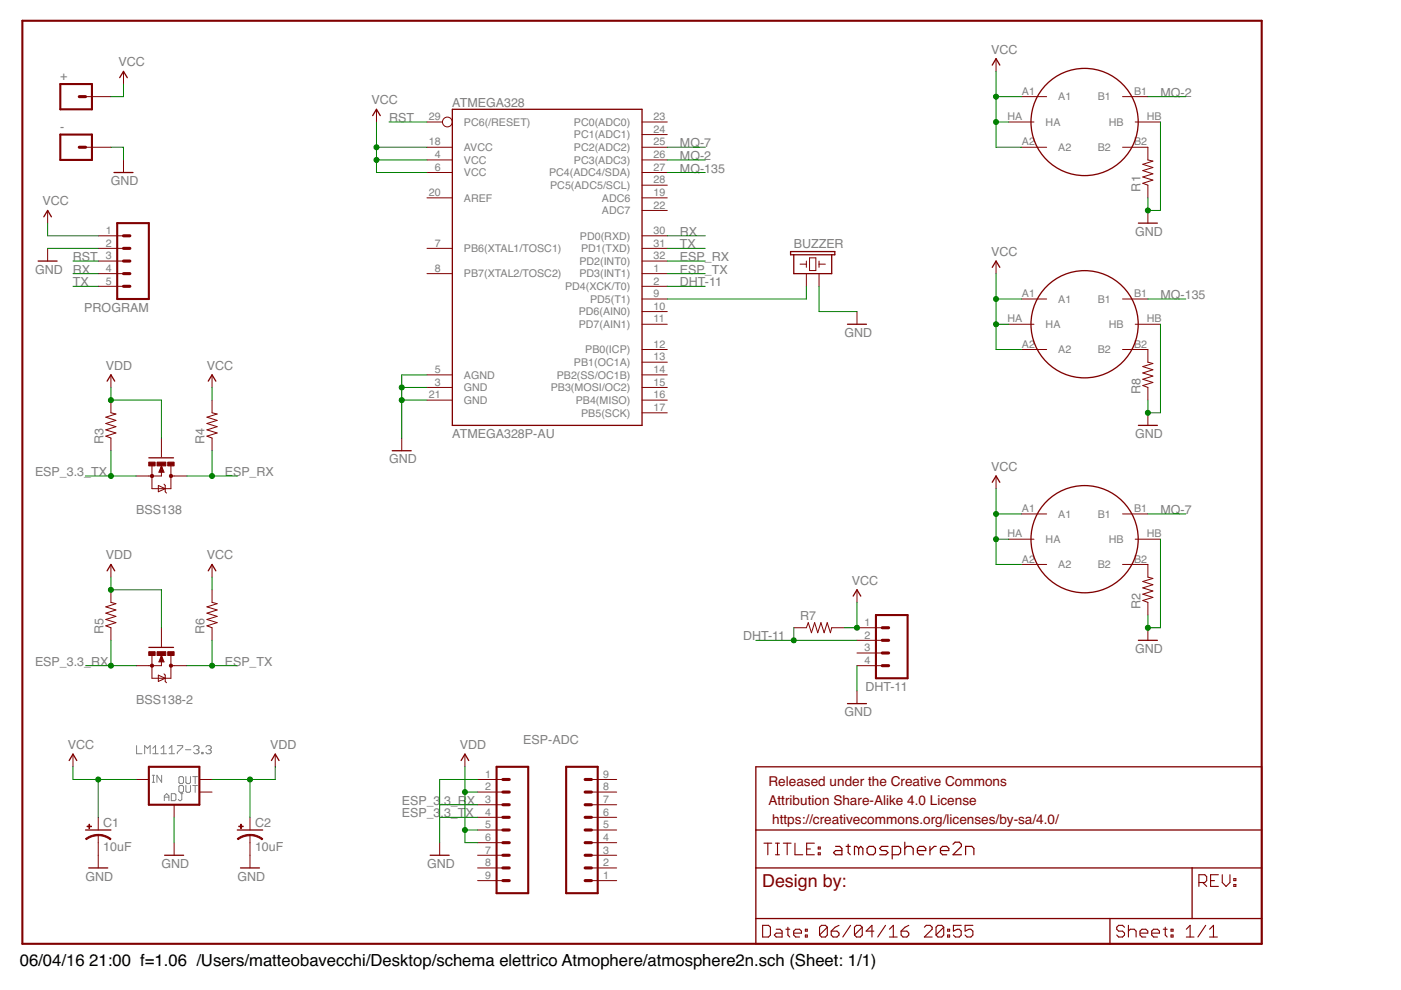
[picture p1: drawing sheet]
<svg xmlns="http://www.w3.org/2000/svg" width="297mm" height="210mm" viewBox="0 0 297 210" stroke-linecap="round" stroke-linejoin="round" font-family="sans-serif">
<g fill="none" stroke="#808080" stroke-width=".21">
<path d="M29 158.1v1.7h1.1M30.7 159.8v-1.7l.6 .6 .5-.6v1.7M32.4 159.8h1.1M32.4 158.7l.6-.6v1.7M34.1 159.8h1.2M34.1 158.7l.6-.6v1.7M35.9 159.8h1.1M35.9 158.7l.5-.6v1.7M37.6 158.1h1.1v.3l-1.1 1.1v.3M39.3 159h1.2M41 158.4l.3-.3h.6l.3 .3v.3l-.3 .3M41.6 159h.3"/>
<path d="M41.9 159l.3 .2v.3l-.3 .3h-.6l-.3-.3M42.8 159.5h.3v.3h-.3zM43.6 158.4l.3-.3h.6l.3 .3v.3l-.3 .3M44.2 159h.3M44.5 159l.3 .2v.3l-.3 .3h-.6l-.3-.3M32.3 165.9h.5M32.3 164.4h.5M32.5 164.4v1.5M34.3 164.4v1.5l-1-1.5v1.5M34.8 169.8v-1l.5-.5 .5 .5v1M34.8 169h1M36.3 168.3h.8l.2 .2v1l-.2 .3h-.8z"/>
<path d="M38.2 166.5h.5l.2 .3v1l-.2 .2h-.5l-.3-.2v-1zM38.2 164.7h.5l.2 .2v1l-.2 .2h-.5l-.3-.2v-1zM38.3 168.3h.5M38.5 168.3v1.2l-.2 .3h-.3l-.2-.3M39.4 166.5v1.3l.2 .2h.5l.3-.2v-1.3M39.4 164.7v1.2l.2 .2h.5l.3-.2v-1.2M40.9 166.5h1M40.9 164.7h1M41.4 164.7v1.4M41.4 166.5v1.5"/>
</g>
<path d="M4.7 4.4h262.8v195.7h-262.8zM12.8 17.8h6.7v5.4h-6.7zM12.8 28.5h6.7v5.4h-6.7zM24.8 47.3h6.8v16.1h-6.8zM185.7 130.4h6.7v13.4h-6.7zM31.6 162.6h10.7v8h-10.7zM105.3 162.6h6.7v26.8h-6.7zM120 162.6h6.7v26.8h-6.7z" fill="none" stroke="#800000" stroke-width=".44"/>
<g fill="none" stroke="#800000" stroke-width=".28">
<path d="M25.4 16.5l.8-1.4 .8 1.4M210.4 13.8l.8-1.4 .8 1.4M24.2 36.6h4M79 24.5l.8-1.3 .8 1.3M95.9 23.2h40.2v67h-40.2zM8.1 55.4h4M9.3 46l.8-1.4 .8 1.4M167.6 53.3h9.4v.7h-9.4zM168.3 54v4h8v-4M210.4 56.7l.8-1.3 .8 1.3M241.4 47.3h4M179.7 68.7h4"/>
<path d="M22.7 80.8l.8-1.3 .8 1.3M31.6 97.1h5.2M44.2 80.8l.8-1.3 .8 1.3M83.2 95.6h4M241.4 90.2h4M210.4 102.3l.8-1.4 .8 1.4M22.7 121l.8-1.3 .8 1.3M31.6 137.3h5.2M44.2 121l.8-1.3 .8 1.3M180.9 126.4l.8-1.3 .8 1.3M241.4 135.8h4M179.7 149.2h4"/>
<path d="M14.7 161.2l.8-1.3 .8 1.3M18.1 176h5.4M50.3 176h5.4M57.6 161.2l.8-1.3 .8 1.3M97.8 161.2l.8-1.3 .8 1.3M160.3 162.6h107.2v37.5h-107.2zM160.3 176h107.2M18.8 184h4M34.9 181.3h4M51 184h4M91.2 181.3h4M160.3 184h107.2"/>
<path d="M160.3 194.8h107.2M235.3 194.8v5.3M252.8 184v10.8"/>
<circle cx="230" cy="25.9" r="11.4"/>
<circle cx="230" cy="68.8" r="11.4"/>
<circle cx="230" cy="114.3" r="11.4"/>
</g>
<g fill="none" stroke="#800000" stroke-width=".23">
<path d="M162 178.8h1.6M162.8 178.8v2.4M164.4 178.8h.8M164.8 178.8v2.4M166.1 178.8h1.6M166.9 178.8v2.4M168.6 178.8v2.4h1.6M172.7 178.8h-1.7v2.4h1.7M173.5 179.6h.4v.4h-.4zM161.7 196.2h1.2l.4 .4v1.6l-.4 .5h-1.2zM164.4 181.2h.8M164.6 197h.8l.4 .4v1.3h-1.2l-.4-.5 .4-.4h1.2"/>
<path d="M166.6 197h.8M167 196.6v1.6l.4 .5M168.3 197.8h1.6v-.4l-.4-.4h-.8l-.4 .4v.8l.4 .5h.8M170.8 198.2h.4v.5h-.4zM170.8 197h.4v.4h-.4zM171 180h.8M173.5 180.8h.4v.4h-.4zM175.4 196.6v1.6l-.4 .5h-.8l-.4-.5M175.4 196.6l-.4-.4h-.8l-.4 .4v1.6M175.4 196.6l-1.6 1.6M176.2 197.4h1.3l.4 .4v.4l-.4 .5h-.9l-.4-.5zM177.9 196.2l-.8 .4-.9 .8"/>
<path d="M180.3 196.2l-1.6 2.5M182.8 196.6v1.6l-.4 .5h-.8l-.4-.5M182.8 196.6l-.4-.4h-.8l-.4 .4v1.6M182.8 196.6l-1.6 1.6M185.3 197.4h-1.7l1.3-1.2v2.5M187.7 196.2l-1.6 2.5M188.6 198.7h1.6M188.6 197l.8-.8v2.5M191.1 197.4h1.2l.4 .4v.4l-.4 .5h-.8l-.4-.5zM192.7 196.2l-.8 .4-.8 .8M196 196.6l.4-.4h.8l.4 .4v.4l-1.6 1.7h1.6M200.1 196.6v1.6l-.4 .5h-.8l-.4-.5"/>
<path d="M200.1 196.6l-.4-.4h-.8l-.4 .4v1.6M200.1 196.6l-1.6 1.6M200.9 198.2h.4v.5h-.4zM200.9 197h.4v.4h-.4zM203.8 196.2h-1.7v1.2l.9-.4h.4l.4 .4v.8l-.4 .5h-.8l-.5-.5M206.3 196.2h-1.7v1.2l.8-.4h.4l.5 .4v.8l-.5 .5h-.8l-.4-.5M238.4 196.6l-.4-.4h-.8l-.4 .4v.4l.4 .4h.8l.4 .4v.4l-.4 .5h-.8l-.4-.5M239.2 197.4l.4-.4h.9l.4 .4v1.3M239.2 196.2v2.5M241.7 197.8h1.7v-.4l-.5-.4h-.8l-.4 .4v.8l.4 .5h.8M244.2 197.8h1.6v-.4l-.4-.4h-.8l-.4 .4v.8l.4 .5h.8M246.6 197h.9"/>
<path d="M247.1 196.6v1.6l.4 .5M248.3 198.2h.4v.5h-.4zM248.3 197h.4v.4h-.4zM251.5 198.7h1.7M251.5 197l.8-.8v2.5M254.2 187.1h1.2l.4-.4v-.8l-.4-.4h-1.2v2.4M255 187.1l.8 .8M255.6 196.2l-1.6 2.5M256.5 198.7h1.6M256.5 197l.8-.8v2.5M256.7 186.7h.8M258.3 185.5h-1.6v2.4h1.6"/>
<path d="M259.1 185.5v1.6l.8 .8 .9-.8v-1.6M261.6 187.5h.4v.4h-.4zM261.6 186.3h.4v.4h-.4z"/>
</g>
<g fill="none" stroke="#800000" stroke-width=".25">
<path d="M177.2 179.5h.9l.4 .4v1.3h-1.3l-.5-.4 .5-.5h1.3M179.4 179.5h.9M179.8 179v1.8l.5 .4M182.1 179.9l-.5-.4h-.4v1.7M182.1 179.9v1.3M182.1 179.9l.4-.4 .4 .4v1.3M184.3 179.5h.9l.4 .4v.9l-.4 .4h-.9l-.5-.4v-.9zM188.3 179.5h-1.4l-.4 .4 .4 .4h.9l.5 .5-.5 .4h-1.3M191.8 179.9l.5-.4h.9l.4 .4v1.3M191.8 178.6v2.6M197.2 179.5v1.7M198.5 179.5h-.4l-.9 .8"/>
<path d="M202.1 179l.4-.4h.9l.4 .4v.5l-1.7 1.7h1.7M189.2 181.2h1.3l.4-.4v-.9l-.4-.4h-1.3v2.6M194.5 180.3h1.8v-.4l-.5-.4h-.9l-.4 .4v.9l.4 .4h.9M199.4 180.3h1.8v-.4l-.5-.4h-.9l-.4 .4v.9l.4 .4h.9M204.7 181.2v-1.7h1.4l.4 .4v1.3"/>
</g>
<g fill="#800000" stroke="#800000" stroke-width=".21">
<path d="M20.8 176.9l1.5 .2 1.2 .7-.1 .3-1.5-.8-1.1-.1z" fill-rule="evenodd"/>
<path d="M18.1 177.8l1.3-.7 1.4-.2v.3l-1.6 .3-.9 .5z" fill-rule="evenodd"/>
<path d="M53 176.9l1.4 .2 1.3 .7-.2 .3-1.4-.8-1.1-.1z" fill-rule="evenodd"/>
<path d="M50.3 177.8l1.3-.7 1.4-.2v.3l-1.6 .3-.9 .5z" fill-rule="evenodd"/>
<circle cx="32.2" cy="141.1" r=".35"/>
<circle cx="36.2" cy="141.1" r=".35"/>
<circle cx="32.2" cy="100.9" r=".35"/>
<circle cx="36.3" cy="100.9" r=".35"/>
</g>
<g fill="#800000" stroke="#800000" stroke-width=".21">
<path d="M31.5 138.2h1.4v.8h-1.4z"/>
<path d="M35.6 138.2h1.3v.8h-1.3z"/>
<path d="M33.3 138.2h1.9v.8h-1.9z"/>
<path d="M31.5 98h1.4v.8h-1.4z"/>
<path d="M35.6 98h1.3v.8h-1.3z"/>
<path d="M33.3 98h1.9v.8h-1.9z"/>
<path d="M18.5 175.2h.9v.1h-.9z"/>
<path d="M18.9 174.8h.1v.9h-.1z"/>
<path d="M50.6 175.2h1v.1h-1z"/>
<path d="M51 174.8h.2v.9h-.2z"/>
</g>
<g fill="none" stroke="#800000" stroke-width=".21">
<path d="M26.2 15.1v2.7M211.2 12.4v2.7M18.1 20.5h5.4M18.1 31.2h5.4M26.2 33.9v2.7M79.8 23.2v2.7M90.5 31.2h5.4M90.5 25.9h3.3M90.5 33.9h5.4M90.5 36.6h5.4M136.1 31.2h5.4M136.1 25.9h5.4"/>
<path d="M136.1 33.9h5.4M136.1 36.6h5.4M136.1 39.3h5.4M136.1 28.5h5.4M213.9 25.9h5.3M216.6 20.5h5.3M216.6 31.2h5.3M238 31.2h5.4v2.7l1 .3-2.1 .6 2.1 .7-2.1 .7 2.1 .7-2.1 .6 2.1 .7-2.1 .7 1.1 .4v2.7M238 20.5h5.4M240.7 25.9h5.3M10.1 44.6v2.7M10.1 52.7v2.7"/>
<path d="M20.8 50h5.4M20.8 52.7h5.4M20.8 55.4h5.4M20.8 58h5.4M90.5 52.7h5.4M90.5 58h5.4M90.5 42h5.4M136.1 50h5.4M136.1 52.7h5.4M136.1 55.4h5.4M136.1 58h5.4M136.1 42h5.4"/>
<path d="M136.1 44.6h5.4M169.6 56h1.4M171 55.4v1.3M171 58v2.7M171.6 54.7h1.4v2.7h-1.4zM173.7 56h1.3M173.7 55.4v1.3M173.7 58v2.7M211.2 55.4v2.6M243.4 44.6v2.7M20.8 60.7h5.4M23.5 79.5v2.6"/>
<path d="M45 79.5v2.6M90.5 79.5h5.4M136.1 60.7h5.4M136.1 63.4h5.4M136.1 68.7h5.4M136.1 74.1h5.4M136.1 79.5h5.4M136.1 76.8h5.4M136.1 66.1h5.4M181.7 66.1v2.6M213.9 68.7h5.3M216.6 63.4h5.3"/>
<path d="M216.6 74.1h5.3M238 74.1h5.4v2.7l1 .3-2.1 .6 2.1 .7-2.1 .7 2.1 .6-2.1 .7 2.1 .7-2.1 .6 1.1 .4v2.7M238 63.4h5.4M240.7 68.7h5.3M23.5 84.8v2.7l1.1 .3-2.2 .7 2.2 .6-2.2 .7 2.2 .7-2.2 .6 2.2 .7-2.2 .7 1.1 .4v2.7M32.2 98.8v4.8h4v-4.8M34.2 92.9v4M34.2 100v.9h-5.3M34.2 98.8l.6 1.3h-1.1zM45 84.8v2.7l1 .3-2.1 .7 2.1 .6-2.1 .7 2.1 .7-2.1 .6 2.1 .7-2.1 .7 1.1 .4v2.7M85.2 92.9v2.7M90.5 82.1h5.4"/>
<path d="M90.5 84.8h5.4M136.1 87.5h5.4M136.1 82.1h5.4M136.1 84.8h5.4M243.4 87.5v2.7M23.5 119.7v2.7M33.6 102.9l1.4 .7-1.4 .7zM34.8 102.7l.2 .2v1.4l.3 .2M36.2 100.9h3.4M45 119.7v2.7M211.2 100.9v2.7M213.9 114.3h5.3"/>
<path d="M216.6 109h5.3M216.6 119.7h5.3M238 119.7h5.4v2.7l1 .2-2.1 .7 2.1 .7-2.1 .7 2.1 .6-2.1 .7 2.1 .7-2.1 .6 1.1 .4v2.7M238 109h5.4M240.7 114.3h5.3M23.5 125.1v2.6l1.1 .3-2.2 .7 2.2 .6-2.2 .7 2.2 .7-2.2 .6 2.2 .7-2.2 .7 1.1 .4v2.7M32.2 139v4.8h4v-4.8M34.2 133.1v4M34.2 139l.6 1.3h-1.1zM45 125.1v2.6l1 .3-2.1 .7 2.1 .6-2.1 .7 2.1 .7-2.1 .6 2.1 .7-2.1 .7 1.1 .4v2.7M168.3 133.1h2.7l.4-1.1 .6 2.2 .7-2.2 .7 2.2 .7-2.2 .6 2.2 .7-2.2 .7 2.2 .2-1.1h2.7M181.7 133.1h5.3"/>
<path d="M181.7 135.8h5.3M181.7 138.5h5.3M181.7 125.1v2.6M243.4 133.1v2.7M15.5 159.9v2.7M33.6 143.2l1.4 .6-1.4 .7zM34.2 140.2v.9h-5.3M34.8 142.9l.2 .3v1.3l.3 .3M36.2 141.1h3.4M58.4 159.9v2.7M98.6 159.9v2.7M181.7 141.1h5.3"/>
<path d="M181.7 146.5v2.7M20.8 173.3v2.7M20.8 177.1v6.9M28.9 165.3h2.7M36.9 170.6v2.7M36.9 178.7v2.6M42.3 165.3h2.7M42.3 167.9h2.7M53 173.3v2.7M53 177.1v6.9M93.2 178.7v2.6M101.3 165.3h5.3"/>
<path d="M101.3 167.9h5.3M101.3 170.6h5.3M101.3 173.3h5.3M101.3 176h5.3M101.3 178.7h5.3M125.4 165.3h5.3M125.4 167.9h5.3M125.4 170.6h5.3M125.4 173.3h5.3M125.4 176h5.3M125.4 178.7h5.3M101.3 181.3h5.3"/>
<path d="M101.3 184h5.3M101.3 186.7h5.3M125.4 181.3h5.3M125.4 184h5.3M125.4 186.7h5.3"/>
<circle cx="94.8" cy="25.9" r="1.04"/>
</g>
<path d="M34.2 99.7v.3h-.2l.2-1 .3 1M34.2 139.9v.3h-.2l.2-.9 .3 .9" fill="none" stroke="#800000" stroke-width=".34"/>
<g fill="none" stroke="#800000" stroke-width=".66">
<path d="M16.8 20.5h1.3M16.8 31.2h1.3M26.2 55.4h1.3M26.2 52.7h1.3M26.2 50h1.3M26.2 58h1.3M26.2 60.7h1.3M187 138.5h1.4M187 135.8h1.4M187 133.1h1.4M187 141.1h1.4M106.6 170.6h1.4"/>
<path d="M106.6 167.9h1.4M106.6 165.3h1.4M106.6 176h1.4M106.6 173.3h1.4M106.6 178.7h1.4M124.1 170.6h1.3M124.1 167.9h1.3M124.1 165.3h1.3M124.1 176h1.3M124.1 173.3h1.3M124.1 178.7h1.3M106.6 181.3h1.4"/>
<path d="M106.6 184h1.4M106.6 186.7h1.4M124.1 181.3h1.3M124.1 184h1.3M124.1 186.7h1.3"/>
</g>
<g fill="none" stroke="#008000" stroke-width=".21">
<path d="M26.2 17.8v2.7h-2.7M211.2 15.1v16.1h5.4M23.5 31.2h2.7v2.7M79.8 31.2h10.7M79.8 25.9v10.7h10.7M79.8 33.9h10.7M82.5 25.9h8M141.5 31.2h8M141.5 36.6h8M141.5 33.9h8M211.2 20.5h5.4M211.2 25.9h2.7"/>
<path d="M243.4 20.5h8M246 25.9v18.7h-2.6v-2.6M10.1 52.7h10.7M10.1 47.3v2.7h10.7M15.5 55.4h5.3M15.5 58h5.3M141.5 52.7h8M141.5 50h8M141.5 55.4h8M141.5 58h8M211.2 58v16.1h5.4M15.5 60.7h5.3"/>
<path d="M90.5 79.5h-5.3v13.4M141.5 60.7h8M171 60.7v2.7h-29.5M173.7 60.7v5.4h8M211.2 68.7h2.7M211.2 63.4h5.4M243.4 63.4h8M246 68.7v18.8h-2.6v-2.7M23.5 82.1v2.7h10.7v8.1M23.5 95.6v5.3M45 82.1v2.7M45 95.6v5.3"/>
<path d="M85.2 84.8h5.3M85.2 82.1h5.3M18.1 100.9h10.8M39.6 100.9h10.7M211.2 103.6v16.1h5.4M211.2 114.3h2.7M211.2 109h5.4M243.4 109h8M246 114.3v18.8h-2.6v-2.7M23.5 122.4v2.7h10.7v8M23.5 135.8v5.3M45 122.4v2.7"/>
<path d="M45 135.8v5.3M160.3 135.8h21.4M168.3 133.1v2.7M181.7 127.7v5.4h-2.7M18.1 141.1h10.8M39.6 141.1h10.7M181.7 141.1v5.4M15.5 162.6v2.7h13.4M20.8 165.3v8M36.9 173.3v5.4M53 165.3v8M58.4 162.6v2.7h-13.4"/>
<path d="M93.2 173.3h8.1M93.2 170.6h8.1M98.6 162.6v16.1h2.7M98.6 176h2.7M98.6 167.9h2.7M101.3 165.3h-8.1v13.4"/>
</g>
<g fill="#008000" stroke="#008000" stroke-width=".21">
<circle cx="53" cy="165.3" r=".53"/>
<circle cx="23.5" cy="84.8" r=".53"/>
<circle cx="23.5" cy="125.1" r=".53"/>
<circle cx="98.6" cy="176" r=".53"/>
<circle cx="98.6" cy="167.9" r=".53"/>
<circle cx="85.2" cy="82.1" r=".53"/>
<circle cx="85.2" cy="84.8" r=".53"/>
<circle cx="243.4" cy="133.1" r=".53"/>
<circle cx="243.4" cy="87.5" r=".53"/>
<circle cx="243.4" cy="44.6" r=".53"/>
<circle cx="20.8" cy="165.3" r=".53"/>
<circle cx="79.8" cy="33.9" r=".53"/>
<circle cx="79.8" cy="31.2" r=".53"/>
<circle cx="181.7" cy="133.1" r=".53"/>
<circle cx="211.2" cy="114.3" r=".53"/>
<circle cx="211.2" cy="109" r=".53"/>
<circle cx="211.2" cy="68.7" r=".53"/>
<circle cx="211.2" cy="63.4" r=".53"/>
<circle cx="211.2" cy="25.9" r=".53"/>
<circle cx="211.2" cy="20.5" r=".53"/>
<circle cx="23.5" cy="100.9" r=".53"/>
<circle cx="23.5" cy="141.1" r=".53"/>
<circle cx="45" cy="100.9" r=".53"/>
<circle cx="45" cy="141.1" r=".53"/>
<circle cx="168.3" cy="135.8" r=".53"/>
</g>
<text font-size="3.8" fill="#800000" x="161.6" y="188">Design by:</text>
<g font-size="3.5">
<text x="4.2" y="204.7">06/04/16</text>
<text x="18.9" y="204.7">21:00 f=1.06 /Users/matteobavecchi/Desktop/schema elettrico Atmophere/atmosphere2n.sch (Sheet: 1/1)</text>
</g>
<g font-size="2.9" fill="#800000">
<text x="162.9" y="166.6">Released under the Creative Commons</text>
<text x="162.9" y="170.6">Attribution Share-Alike 4.0 License</text>
<text x="163.7" y="174.6">https://creativecommons.org/licenses/by-sa/4.0/</text>
</g>
<g font-size="2.6" fill="#808080">
<text x="210.1" y="11.4">VCC</text>
<text x="12.8" y="17">+</text>
<text x="25.1" y="14.1">VCC</text>
<text x="78.7" y="22.1">VCC</text>
<text x="95.9" y="22.6">ATMEGA328</text>
<text x="246" y="20.5">MQ-2</text>
<text x="12.8" y="27.7">-</text>
<text x="82.5" y="25.9">RST</text>
<text x="144.2" y="31.2">MQ-7</text>
<text x="144.2" y="33.9">MQ-2</text>
<text x="23.5" y="39.3">GND</text>
<text x="144.2" y="36.6">MQ-135</text>
<text x="241.8" y="40.6" transform="rotate(-90 241.8 40.6)">R1</text>
<text x="9" y="43.6">VCC</text>
<text x="144.2" y="50">RX</text>
<text x="144.2" y="52.7">TX</text>
<text x="168.3" y="52.7">BUZZER</text>
<text x="240.7" y="50">GND</text>
<text x="7.4" y="58">GND</text>
<text x="15.5" y="55.3">RST</text>
<text x="15.5" y="58">RX</text>
<text x="144.2" y="55.3">ESP_RX</text>
<text x="144.2" y="58">ESP_TX</text>
<text x="210.1" y="54.3">VCC</text>
<text x="15.5" y="60.7">TX</text>
<text x="144.2" y="60.7">DHT-11</text>
<text x="246" y="63.4">MQ-135</text>
<text x="17.9" y="66.1">PROGRAM</text>
<text x="179" y="71.4">GND</text>
<text x="22.4" y="78.4">VDD</text>
<text x="43.9" y="78.4">VCC</text>
<text x="241.8" y="83.5" transform="rotate(-90 241.8 83.5)">R8</text>
<text x="21.9" y="94.2" transform="rotate(-90 21.9 94.2)">R3</text>
<text x="43.4" y="94.2" transform="rotate(-90 43.4 94.2)">R4</text>
<text x="95.9" y="92.9">ATMEGA328P-AU</text>
<text x="240.7" y="92.9">GND</text>
<text x="7.4" y="100.9">ESP_3.3_TX</text>
<text x="47.6" y="100.9">ESP_RX</text>
<text x="82.5" y="98.2">GND</text>
<text x="210.1" y="99.8">VCC</text>
<text x="28.9" y="109">BSS138</text>
<text x="246" y="109">MQ-7</text>
<text x="22.4" y="118.6">VDD</text>
<text x="43.9" y="118.6">VCC</text>
<text x="180.6" y="124">VCC</text>
<text x="169.6" y="131.5">R7</text>
<text x="241.8" y="129.1" transform="rotate(-90 241.8 129.1)">R2</text>
<text x="21.9" y="134.4" transform="rotate(-90 21.9 134.4)">R5</text>
<text x="43.4" y="134.4" transform="rotate(-90 43.4 134.4)">R6</text>
<text x="157.6" y="135.8">DHT-11</text>
<text x="7.4" y="141.1">ESP_3.3_RX</text>
<text x="47.6" y="141.1">ESP_TX</text>
<text x="240.7" y="138.5">GND</text>
<text x="28.9" y="149.2">BSS138-2</text>
<text x="183.5" y="146.5">DHT-11</text>
<text x="179" y="151.9">GND</text>
<text x="14.4" y="158.8">VCC</text>
<text x="57.3" y="158.8">VDD</text>
<text x="97.5" y="158.8">VDD</text>
<text x="110.9" y="157.8">ESP-ADC</text>
<text x="85.2" y="173.3">ESP_3</text>
<text x="85.2" y="170.6">ESP_3</text>
<text x="93.4" y="173.3">.3_T</text>
<text x="93.4" y="170.6">.3_R</text>
<text x="98.7" y="173.3">X</text>
<text x="99" y="170.6">X</text>
<text x="21.9" y="175.3">C1</text>
<text x="54.1" y="175.3">C2</text>
<text x="21.9" y="180.4">10uF</text>
<text x="34.2" y="184">GND</text>
<text x="54.1" y="180.4">10uF</text>
<text x="90.5" y="184">GND</text>
<text x="18.1" y="186.7">GND</text>
<text x="50.3" y="186.7">GND</text>
</g>
<g font-size="2.3" fill="#808080">
<text x="216.7" y="20.1">A1</text>
<text x="224.4" y="21.3">A1</text>
<text x="232.8" y="21.3">B1</text>
<text x="240.5" y="20.1">B1</text>
<text x="90.9" y="25.5">29</text>
<text x="98.4" y="26.7">PC6(/RESET)</text>
<text x="121.7" y="29.3">PC1(ADC1)</text>
<text x="121.7" y="26.7">PC0(ADC0)</text>
<text x="138.6" y="28.2">24</text>
<text x="138.6" y="25.5">23</text>
<text x="213.6" y="25.5">HA</text>
<text x="221.7" y="26.7">HA</text>
<text x="235.1" y="26.7">HB</text>
<text x="243.1" y="25.5">HB</text>
<text x="90.9" y="30.8">18</text>
<text x="92.2" y="33.5">4</text>
<text x="98.4" y="34.7">VCC</text>
<text x="98.4" y="32">AVCC</text>
<text x="121.7" y="34.7">PC3(ADC3)</text>
<text x="121.7" y="32">PC2(ADC2)</text>
<text x="138.6" y="33.5">26</text>
<text x="138.6" y="30.8">25</text>
<text x="216.7" y="30.8">A2</text>
<text x="224.4" y="32">A2</text>
<text x="232.8" y="32">B2</text>
<text x="240.5" y="30.8">B2</text>
<text x="90.9" y="41.6">20</text>
<text x="92.2" y="36.2">6</text>
<text x="98.4" y="37.4">VCC</text>
<text x="116.4" y="37.4">PC4(ADC4/SDA)</text>
<text x="116.7" y="40.1">PC5(ADC5/SCL)</text>
<text x="138.6" y="41.6">19</text>
<text x="138.6" y="38.9">28</text>
<text x="138.6" y="36.2">27</text>
<text x="98.4" y="42.7">AREF</text>
<text x="127.6" y="45.4">ADC7</text>
<text x="127.6" y="42.7">ADC6</text>
<text x="138.6" y="44.2">22</text>
<text x="22.5" y="49.6">1</text>
<text x="22.5" y="52.3">2</text>
<text x="92.2" y="52.3">7</text>
<text x="98.4" y="53.5">PB6(XTAL1/TOSC1)</text>
<text x="123" y="50.8">PD0(RXD)</text>
<text x="123.2" y="53.5">PD1(TXD)</text>
<text x="138.6" y="52.3">31</text>
<text x="138.6" y="49.6">30</text>
<text x="22.5" y="55">3</text>
<text x="22.5" y="57.7">4</text>
<text x="92.2" y="57.7">8</text>
<text x="98.4" y="58.8">PB7(XTAL2/TOSC2)</text>
<text x="122.8" y="58.8">PD3(INT1)</text>
<text x="122.8" y="56.2">PD2(INT0)</text>
<text x="138.6" y="57.7">1</text>
<text x="138.6" y="55">32</text>
<text x="22.5" y="60.3">5</text>
<text x="119.8" y="61.5">PD4(XCK/T0)</text>
<text x="125.1" y="64.2">PD5(T1)</text>
<text x="138.6" y="65.7">10</text>
<text x="138.6" y="63">9</text>
<text x="138.6" y="60.3">2</text>
<text x="216.7" y="63">A1</text>
<text x="224.4" y="64.2">A1</text>
<text x="232.8" y="64.2">B1</text>
<text x="240.5" y="63">B1</text>
<text x="122.7" y="69.6">PD7(AIN1)</text>
<text x="122.7" y="66.9">PD6(AIN0)</text>
<text x="138.6" y="68.4">11</text>
<text x="213.6" y="68.4">HA</text>
<text x="221.7" y="69.6">HA</text>
<text x="235.1" y="69.6">HB</text>
<text x="243.1" y="68.4">HB</text>
<text x="121.7" y="77.6">PB1(OC1A)</text>
<text x="124.1" y="74.9">PB0(ICP)</text>
<text x="138.6" y="76.4">13</text>
<text x="138.6" y="73.7">12</text>
<text x="216.7" y="73.7">A2</text>
<text x="224.4" y="74.9">A2</text>
<text x="232.8" y="74.9">B2</text>
<text x="240.5" y="73.7">B2</text>
<text x="92.2" y="81.8">3</text>
<text x="92.2" y="79.1">5</text>
<text x="98.4" y="83">GND</text>
<text x="98.4" y="80.3">AGND</text>
<text x="116.8" y="83">PB3(MOSI/OC2)</text>
<text x="118.1" y="80.3">PB2(SS/OC1B)</text>
<text x="138.6" y="81.8">15</text>
<text x="138.6" y="79.1">14</text>
<text x="90.9" y="84.5">21</text>
<text x="98.4" y="85.6">GND</text>
<text x="122.1" y="85.6">PB4(MISO)</text>
<text x="123.2" y="88.3">PB5(SCK)</text>
<text x="138.6" y="87.1">17</text>
<text x="138.6" y="84.5">16</text>
<text x="213.6" y="113.9">HA</text>
<text x="216.7" y="108.6">A1</text>
<text x="224.4" y="109.8">A1</text>
<text x="232.8" y="109.8">B1</text>
<text x="240.5" y="108.6">B1</text>
<text x="243.1" y="113.9">HB</text>
<text x="216.7" y="119.3">A2</text>
<text x="221.7" y="115.1">HA</text>
<text x="235.1" y="115.1">HB</text>
<text x="240.5" y="119.3">B2</text>
<text x="224.4" y="120.5">A2</text>
<text x="232.8" y="120.5">B2</text>
<text x="183.3" y="132.7">1</text>
<text x="183.3" y="135.4">2</text>
<text x="183.3" y="138.1">3</text>
<text x="183.3" y="140.8">4</text>
<text x="102.9" y="164.9">1</text>
<text x="102.9" y="167.6">2</text>
<text x="127.9" y="167.6">8</text>
<text x="127.9" y="164.9">9</text>
<text x="102.9" y="170.2">3</text>
<text x="102.9" y="172.9">4</text>
<text x="127.9" y="172.9">6</text>
<text x="127.9" y="170.2">7</text>
<text x="102.9" y="175.6">5</text>
<text x="102.9" y="178.3">6</text>
<text x="127.9" y="178.3">4</text>
<text x="127.9" y="175.6">5</text>
<text x="102.9" y="181">7</text>
<text x="102.9" y="183.6">8</text>
<text x="127.9" y="183.6">2</text>
<text x="127.9" y="181">3</text>
<text x="102.9" y="186.3">9</text>
<text x="127.9" y="186.3">1</text>
</g>
</svg>
